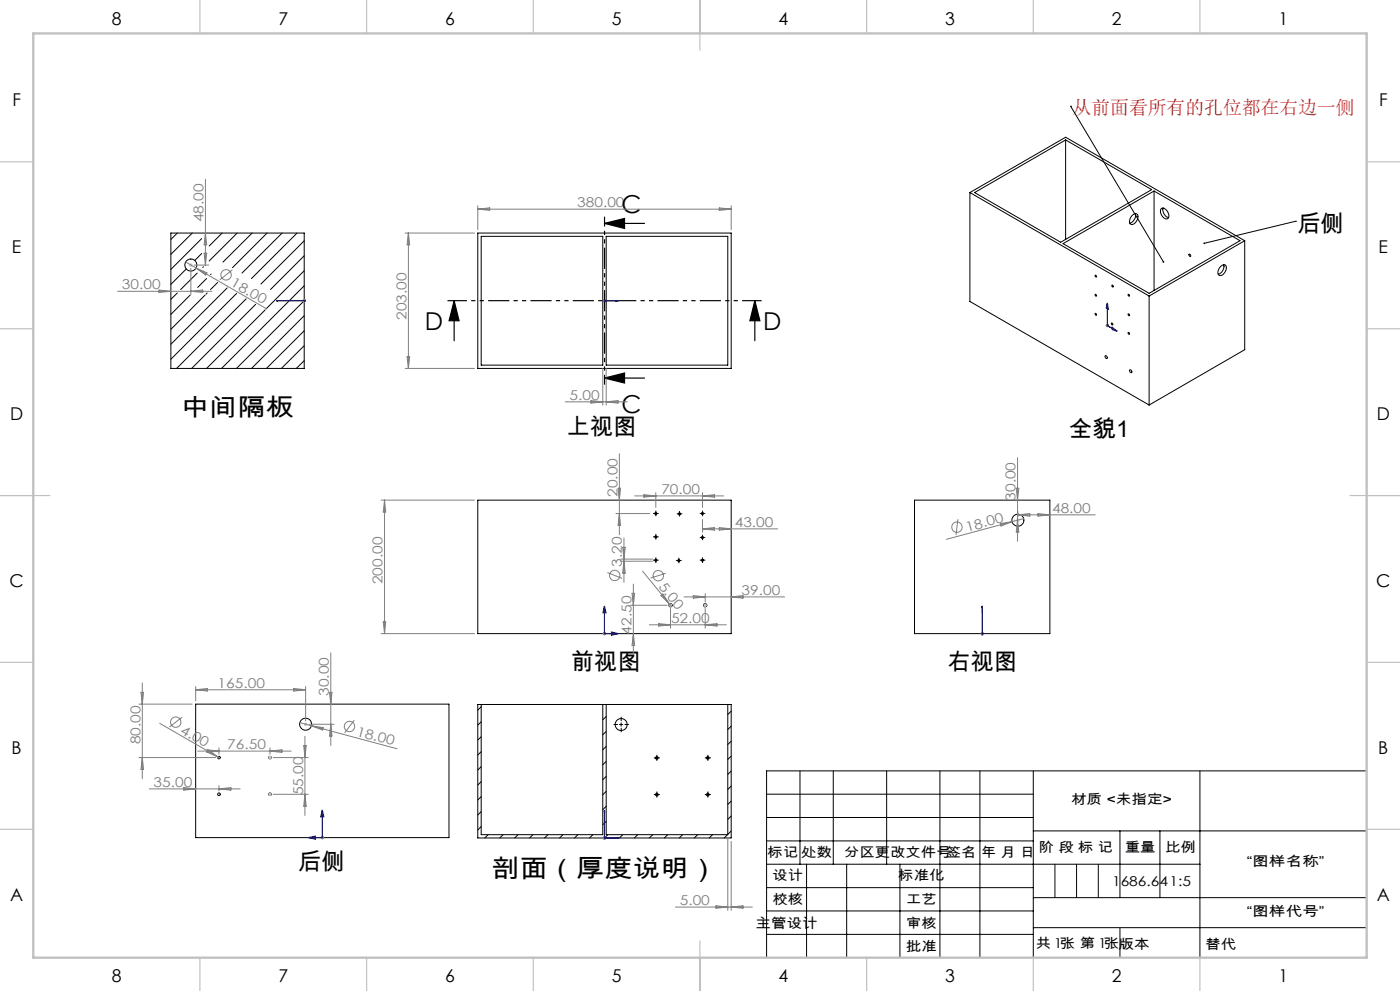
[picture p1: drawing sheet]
<svg xmlns="http://www.w3.org/2000/svg" width="420mm" height="297mm" viewBox="0 0 420 297" stroke-linecap="round" stroke-linejoin="round" font-family="sans-serif">
<g fill="none" stroke="#000" stroke-width=".3">
<path d="M321.2 31.9h.1M321.2 31.9l27.8 46.6M291 57.7l28.7-16.6 53.7 31M291 57.7l53.7 31M291 57.7v32.6l53.7 31.1M292.4 57.7l27.3-15.8 25.8 14.9-27.3 15.8zM319.7 41.9v29.9M346.2 57.3v29.8M51.3 69.8h40v40.6h-40zM53.2 69.8l-1.9 2M57.7 69.8l-6.4 6.4M60.5 76l-2.1 2.1"/>
<path d="M60.5 71.5l-9.2 9.2M61 79.9l-.2 .3M66.6 69.8l-3.8 3.9M71.2 69.8l-8.4 8.4M75.6 69.8l-8.7 8.8M80.1 69.8l-10.4 10.4M84.6 69.8l-12 12M89.1 69.8l-13.7 13.7M91.3 72.2l-13 12.9M91.3 76.7l-10.2 10.1M143.3 69.8h76.1v40.6h-76.1zM144.4 70.8h36.4v38.6h-36.4z"/>
<path d="M181.9 70.8h36.4v38.6h-36.4zM318.9 73l27.3-15.7 25.8 14.8-27.3 15.8zM339.5 64.8a.96 .96 0 0 1 1-.8 .96 .96 0 0 1 .9 .9 2.17 2.17 0 0 1-2.1 2.3 1.66 1.66 0 0 1 .2-2.4zM340.6 64a2.55 2.55 0 0 1-1.7 2.9M348.3 62.6a1.43 1.43 0 0 1 2.1 1 1.25 1.25 0 0 1-.4 2 2.28 2.28 0 0 1-1.7-3zM348.9 62.3a2.5 2.5 0 0 0 1.7 2.9M356.7 76.2a.33 .33 0 0 1 .4 .2 .33 .33 0 0 1-.2 .4zM366.2 79.8a.96 .96 0 0 1 1.4-.4 .96 .96 0 0 1 .2 1.4 1.81 1.81 0 0 1-2.1 1.6 2.01 2.01 0 0 1 .5-2.6zM367.1 79.3a2.48 2.48 0 0 1-1.6 2.9M373.4 72.1l-28.7 16.6M373.4 72.1v32.7l-28.7 16.6M388.7 66.3h.1"/>
<path d="M388.7 66.3l-27.4 6.6M53.2 87.8l-1.9 1.9M55.9 80.6l-4.6 4.6M57 88.4l-5.7 5.8M59.2 81.8l-5 5M61.5 88.4l-10.2 10.3M62 83.5l-2.7 2.6M62.2 87.8l-.4 .4M63.3 82.1l-.1 .2M65.3 84.7l-2.2 2.1M68.2 86.3l-16.9 16.9M71 87.9l-19.7 19.8"/>
<path d="M73.8 89.6l-20.8 20.8M76.7 91.2l-19.2 19.2M79.6 92.9l-17.6 17.5M91.3 81.1l-11.5 11.5M91.3 85.7l-24.8 24.7M91.3 90.1l-20.4 20.3M91.3 94.6l-15.8 15.8M91.3 99.1l-11.4 11.3M328.6 82.5a.29 .29 0 0 1 .4 .2 .29 .29 0 0 1-.2 .3zM328.6 93.9a.29 .29 0 0 1 .4 .2 .29 .29 0 0 1-.2 .4zM328.6 88.2a.29 .29 0 0 1 .4 .2 .29 .29 0 0 1-.2 .4zM338.4 99.7h.3l.1 .5-.2-.1z"/>
<path d="M338.4 94.1l.3 .1 .1 .4zM338.5 88.2l.3 .2v.4l-.4-.3zM344.7 88.7v32.7M91.3 103.6l-6.9 6.8M91.3 108.1l-2.4 2.3M331.5 106.6a.44 .44 0 0 1 .6 .3 .44 .44 0 0 1-.2 .6l-.4-.4zM338.9 110.9a.44 .44 0 0 1 .6 .2 .44 .44 0 0 1-.3 .6l-.4-.6zM143.3 149.9h76.1v40h-76.1zM196.3 153.9h.9M196.7 153.4v1M203.3 154h1M203.8 153.5v1"/>
<path d="M210.3 153.9h.9M210.7 153.4v1M274.4 149.9h40.6v40h-40.6zM196.3 167.9h.9M196.3 160.9h.9M196.7 160.4v1M196.7 167.4v1M203.1 168h1.1M203.7 167.5v1M210.3 167.9h.9M210.3 161.1h.9M210.7 160.6v1"/>
<path d="M210.7 167.4v1M58.7 211h76v40h-76zM143.3 211.1h76.1v40h-76.1zM144.4 211.1v39.1h36.4v-39.1M144.4 211.8l-1.1 1M144.4 216.3l-1.1 1M180.9 211.1l-.1 .1M181.9 211.1v39.1h36.4v-39.1M181.9 214.7l-1.1 1M181.9 219.2l-1.1 1M185.8 217.1h1M186.3 216.6v1.1"/>
<path d="M219.4 213.1l-1.1 1M219.4 217.6l-1.1 1M144.4 220.8l-1.1 1M144.4 225.3l-1.1 1M144.4 229.8l-1.1 1M144.4 234.3l-1.1 1M144.4 238.8l-1.1 .9M181.9 223.7l-1.1 1M181.9 228.2l-1.1 1M181.9 232.7l-1.1 1M181.9 237.2l-1.1 1M196.5 227.2h1.1"/>
<path d="M196.5 238.2h1.1M197.1 226.7v.9M197.1 237.6v1.1M211.8 227.2h1M211.8 238.2h1M212.3 226.7v.9M212.3 237.6v1.1M219.4 222.1l-1.1 1M219.4 226.6l-1.1 1M219.4 231.1l-1.1 1M219.4 235.6l-1.1 1M230 238h80"/>
<path d="M240 231v28M250 231v28M266 231v28M282 231v56M294 231v56M310 231v56M360 231v56M410 231h-180v56M144.4 243.2l-1.1 1.1M144.4 247.7l-1.1 1M146.4 250.2l-1 .9M150.9 250.2l-1 .9"/>
<path d="M155.4 250.2l-1 .9M159.9 250.2l-1 .9M164.4 250.2l-1 .9M168.9 250.2l-1 .9M173.4 250.2l-1 .9M177.9 250.2l-1.1 .9M181.9 241.6l-1.1 1.1M181.9 246.2l-1.1 1M182.4 250.2l-1.1 .9M186.8 250.2l-1 .9M191.3 250.2l-1 .9M195.8 250.2l-1 .9"/>
<path d="M200.3 250.2l-1 .9M204.8 250.2l-1 .9M209.3 250.2l-1 .9M213.8 250.2l-1 .9M218.3 250.2l-1 .9M219.4 240.1l-1.1 1M219.4 244.6l-1.1 1M219.4 249.1l-1.1 1M230 245h80M230 252h80M230 259h130M242 259v28"/>
<path d="M254 259v28M270 259v28M310 249h100M336 249v20M348 249v20M230 266h80M230 273h80M310 269h100M310 278h100M230 280h80"/>
<circle cx="57.3" cy="79.4" r="1.8"/>
<circle cx="333.7" cy="97" r=".26"/>
<circle cx="333.8" cy="85.7" r=".26"/>
<circle cx="196.7" cy="153.9" r=".32"/>
<circle cx="203.8" cy="154" r=".32"/>
<circle cx="210.7" cy="153.9" r=".33"/>
<circle cx="305.4" cy="155.9" r="1.79"/>
<circle cx="196.7" cy="167.9" r=".32"/>
<circle cx="196.8" cy="160.9" r=".31"/>
<circle cx="203.6" cy="168" r=".33"/>
<circle cx="210.7" cy="161.1" r=".33"/>
<circle cx="210.7" cy="167.9" r=".33"/>
<circle cx="201.1" cy="181.4" r=".5"/>
<circle cx="211.6" cy="181.4" r=".5"/>
<circle cx="91.7" cy="217" r="1.8"/>
<circle cx="186.3" cy="217.1" r="1.8"/>
<circle cx="65.7" cy="238" r=".4"/>
<circle cx="65.7" cy="227.1" r=".39"/>
<circle cx="81" cy="238" r=".4"/>
<circle cx="81" cy="227" r=".39"/>
<circle cx="197" cy="238.1" r=".4"/>
<circle cx="197" cy="227.1" r=".4"/>
<circle cx="212.3" cy="238.2" r=".39"/>
<circle cx="212.3" cy="227.1" r=".39"/>
</g>
<g fill="none" stroke="#808080" stroke-width=".3">
<path d="M61.6 53.7v25.7M55.7 78.5l24.2 14M58.2 79.4h4.4M61.2 75.9h.8l-.4 3.5zM61.6 69.8l.4 3.6h-.8zM121.5 69.8h20.8M122.5 69.8l.4 3.6h-.8zM122.5 69.8v40.6M143.3 61.7v7.1M143.3 62.7h76.1M143.3 62.7l3.6-.4v.7zM215.8 62.3l3.6 .4-3.6 .3z"/>
<path d="M219.4 61.7v7.1M35.3 87.3h28.3M47.7 86.9l3.6 .4-3.6 .4zM57.3 80.4v7.9M57.3 87.3l3.5-.4v.8zM58.8 80.3l3.3 1.5-.4 .6zM69.7 80.9l-3.8 3M90.8 90.1h1M90.9 89.8l.7 .7M91.3 89.6v1M91.6 89.8l-.7 .7M180.8 90.1h1.1"/>
<path d="M181 89.8l.7 .7M181.3 89.6v1M181.7 89.8l-.7 .7M331.7 97.6h1M331.9 97.2l.7 .7M332.2 97.1v1M332.6 97.2l-.7 .7M121.5 110.4h20.8M122.1 106.9h.8l-.4 3.5zM180.8 110.4v11M181.9 110.4v11M169.5 120.4h18.7"/>
<path d="M177.3 120l3.5 .4-3.5 .4zM181.9 120.4l3.5-.4v.8zM185.8 136v24.3M305.3 137.2v25M114.3 149.9h28M115.4 149.9v40M115.4 149.9l.3 3.6h-.7zM184.8 153.9h10.1M185.4 146.3h.8l-.4 3.6zM185.8 153.9l.4 3.5h-.8zM190.4 148.6h26.7M193.2 148.3l3.5 .3-3.5 .4z"/>
<path d="M196.7 147.6v4.5M210.7 147.6v4.5M210.7 155.7v3.8M210.7 148.6l3.6-.3v.7zM210.7 158.5l3.6-.4v.8zM210.7 158.5h22.6M215.8 158.1l3.6 .4-3.6 .4zM287.4 155.6l-.6 4.8M300.1 156.9l3.5-.6-3.3 1.4zM303.6 156.3l-19.7 5.3M304.3 155.9h.1M304.9 146.3h.7l-.3 3.6z"/>
<path d="M305.3 155.9l.3 3.6h-.7zM305.4 153.3v1.6M305.4 154.3h23.1M305.4 154.3l3.5-.4v.8zM307.1 155.4l-3.5 .9M311.4 153.9l3.6 .4-3.6 .4zM182.2 171.6l4.5 1.8M186.2 167.6h9.6M186.2 168.2h9.6M186.8 164h.8l-.4 3.6zM187.2 161.2v13.4M187.2 168.2l.4 3.6h-.8z"/>
<path d="M189.6 177.8h.8l-.4 3.6zM190 175v21.2M192.8 171.2l8.7 10.6M198.3 178.5l.6-.5 1.9 3zM199.7 171.8l-4.5 1.4M205.2 178.9h30.2M208 178.5l3.6 .4-3.6 .4zM211.6 177.9v2.5M219.4 178.9l3.5-.4v.8zM99.2 195.7v27.7M114.3 189.9h28M115 186.3h.7l-.3 3.6z"/>
<path d="M180.8 189.9h1.1M181 189.5l.7 .7M181.3 189.4v1M181.7 189.5l-.7 .7M189 181.4h11.1M190 189.9l.4 3.6h-.8zM194.8 187.3h23.1M197.6 186.9l3.6 .4-3.6 .3zM201.2 182.4v5.9M211.6 182.4v5.9M211.6 187.3l3.5-.4v.7zM294.2 189.9h1"/>
<path d="M294.3 189.5l.7 .7M294.7 189.4v1M295 189.5l-.7 .7M41.7 211h16M42.3 207.5h.8l-.4 3.5zM42.7 204.7v28.7M47.9 216.8l17.4 10M54.6 214.9l-3.8 3M58.7 205.7v4.3M58.7 206.7h33M58.7 206.7l3.5-.4v.8zM88.1 206.3l3.6 .4-3.6 .4z"/>
<path d="M90 216.6l3.4 .9M91.7 205.7v10.3M92.7 217.1h7.5M93.4 217.5l25.7 6.9M93.4 217.5l3.5 .5-.1 .8zM98.8 207.5h.8l-.4 3.5zM99.2 217.1l.4 3.5h-.8zM106.3 215.8l-2.9 3.8M41.7 227h23M42.7 227l.4 3.6h-.8zM44.8 236.4h27.2M55.1 236l3.6 .4-3.6 .4z"/>
<path d="M59.3 225.1h28M62.1 224.7l3.6 .4-3.6 .4zM62.4 224.8l2.9 2-3.2-1.4zM65.3 226.8l.7 .5M65.7 235.4v1.6M65.7 236.4l3.6-.4v.8zM65.7 224.1v2M81 224.1v2M81 225.1l3.6-.4v.8zM82 227h10.5M82 238.1h10.5M91.1 223.5h.8l-.4 3.5z"/>
<path d="M91.5 220.7v23.7M91.5 238.1l.4 3.5h-.8zM96.2 251h1M96.3 250.7l.7 .7M96.7 250.5v1M97 250.7l-.7 .7M180.8 251.1h1.1M181 250.8l.7 .7M181.3 250.6v1M181.7 250.8l-.7 .7M218.3 251.1v21.7M219.4 252.2v20.6"/>
<path d="M202.6 271.8h23.1M214.8 271.5l3.5 .3-3.5 .4zM219.4 271.8l3.5-.3v.7z"/>
<circle cx="67.8" cy="82.4" r="1.55"/>
<circle cx="287.1" cy="158" r="1.55"/>
<circle cx="184.4" cy="172.5" r="1.55"/>
<circle cx="197.5" cy="172.5" r="1.56"/>
<circle cx="52.7" cy="216.4" r="1.55"/>
<circle cx="104.9" cy="217.7" r="1.56"/>
</g>
<path d="M181.3 67h12.1M181.3 67l6.1-1.5v3zM136.2 90.1l1.5 6h-3zM136.2 90.1v12M226.4 90.1l1.6 6h-3zM226.4 90.1v12M181.3 113.3h12.1M181.3 113.3l6.1-1.5v3z" fill="none" stroke="#000" stroke-width=".35"/>
<g fill="none" stroke="#c0c0c0" stroke-width=".3">
<path d="M56.8 79.4h.9M56.9 79.1l.7 .7M57.3 78.9v1M57.6 79.1l-.7 .7M304.9 155.9h1M305 155.5l.7 .7M305.4 155.4v1M305.7 155.5l-.7 .7M200.7 181.4h.9M200.8 181l.7 .7M201.2 180.9v1M201.5 181l-.7 .7"/>
<path d="M211 181.4h1.1M211.2 181l.7 .7M211.6 180.9v1M211.9 181l-.7 .7M91.2 217.1h1M91.3 216.7l.7 .7M91.7 216.5v1.1M92 216.7l-.7 .7M80.5 238.1h1M80.5 227h1M80.6 237.7l.8 .7M80.6 226.7l.8 .7"/>
<path d="M81 226.6v.9M81 237.6v.9M81.4 237.7l-.8 .7M81.4 226.7l-.8 .7"/>
</g>
<g fill="none" stroke="#00f" stroke-width=".3">
<path d="M82.9 90.1h.5h-.5M82.9 90.1h8.4M91.2 90.1h.2zM91.3 90.1h.1M180.8 90.1h1.1zM181.3 90.1h.1zM181.3 90.1h.1M181.3 90.1h4.2M185.5 90.1h-.4h.4M185.5 90.1h-2.1h2.1M332.2 90.8l.1 .4zM332.2 90.8l.4 1.9-.8-.4z"/>
<path d="M332.2 90.8v6.8l2.9 1.7M333.7 98l1.4 1.3-1.4-.5zM334.9 99l.2 .3zM181.3 181.6l.1 .4h-.1zM181.3 181.6l.6 2.1h-1.1zM181.3 181.6v8.3h4.2M183.4 189.4l2.1 .5-2.1 .5zM185.1 189.8l.4 .1-.4 .1zM294.7 189.8v.2zM294.7 181.6v.4v-.4M294.7 189.4v1zM294.7 181.6v2.1v-2.1"/>
<path d="M294.7 189.9h.1M294.7 181.6v8.3M92.5 251l2.1-.5v1.1zM92.5 251l.5-.1v.2zM96.7 242.7l.5 2.1h-1zM96.7 242.7l.1 .5h-.2zM96.7 242.7v8.3h-4.2M181.3 242.8l.1 .5h-.1zM181.3 242.8v8.3h4.2M185.1 251l.4 .1-.4 .1z"/>
</g>
<g fill="none" stroke="#000" stroke-width=".3" stroke-dasharray="15.2 1.3 1.3 1.3" stroke-linecap="butt">
<path d="M196.3 153.9h-.4M196.8 153.4v-.3M196.8 154.4v.3M197.3 153.9h.3M203.4 154h-.4M203.9 153.5v-.3M203.9 154.5v.3M204.4 154h.3M210.3 153.9h-.4M210.8 153.4v-.3M210.8 154.4v.3M211.3 153.9h.3"/>
<path d="M196.3 167.9h-.4M196.3 160.9h-.4M196.8 167.4v-.3M196.8 168.4v.3M196.8 160.4v-.3M196.8 161.4v.3M197.3 167.9h.3M197.3 160.9h.3M203.2 168h-.4M203.7 167.5v-.3M203.7 168.5v.3M204.2 168h.3"/>
<path d="M210.3 161.1h-.4M210.3 167.9h-.4M210.8 160.6v-.3M210.8 161.6v.3M210.8 167.4v-.3M210.8 168.4v.3M211.3 161.1h.3M211.3 167.9h.3M185.4 217.1h-1.3M186.4 216.1v-1.3M186.4 218.1v1.3M187.4 217.1h1.3"/>
<path d="M196.6 238.1h-.4M196.6 227.1h-.4M197.1 237.6v-.4M197.1 238.6v.4M197.1 226.6v-.4M197.1 227.6v.4M197.6 238.1h.4M197.6 227.1h.4M211.9 227.1h-.4M211.9 238.1h-.4M212.4 226.6v-.4M212.4 227.6v.4"/>
<path d="M212.4 237.6v-.4M212.4 238.6v.4M212.9 227.1h.4M212.9 238.1h.4"/>
</g>
<path d="M181.4 64.9v50.4" fill="none" stroke="#000" stroke-width=".35" stroke-dasharray="6.3 1.3 1.3 1.3 1.3 1.3" stroke-dashoffset="3.4" stroke-linecap="butt"/>
<path d="M228.5 90.1h-94.3" fill="none" stroke="#000" stroke-width=".35" stroke-dasharray="6.3 1.3 1.3 1.3 1.3 1.3" stroke-dashoffset=".5" stroke-linecap="butt"/>
<path d="M316.5 259v10M323 259v10M329.5 259v10M336 278v9" fill="none" stroke="#0a0605" stroke-width=".3"/>
<g fill="none" stroke="#c0c0c0" stroke-width=".35">
<path d="M60 0v10M110 0v10M160 0v10M210 0v15M260 0v10M310 0v10M360 0v10M0 48.5h10M410 48.5h10M0 98.5h10M410 98.5h10M0 148.5h15"/>
<path d="M405 148.5h15M0 198.5h10M410 198.5h10M0 248.5h10M410 248.5h10M60 287v10M110 287v10M160 287v10M210 282v15M260 287v10M310 287v10M360 287v10"/>
</g>
<path d="M10 10h400v277h-400z" fill="none" stroke="#c0c0c0" stroke-width=".7"/>
<g fill="#000">
<path d="M348.8 78.3h.4v.4l-.2-.2 .1 .2h-.2z"/>
<path d="M181.3 67l6.1-1.5v3zM181.3 113.3l6.1-1.5v3z"/>
<path d="M226.4 90.1l1.6 6h-3zM136.2 90.1l1.5 6h-3z"/>
</g>
<g fill="#00f">
<path d="M185.1 189.8l.4 .1-.4 .1zM181.3 181.6l.1 .4h-.1z"/>
<path d="M294.7 189.8v.2zM294.7 181.6v.4z"/>
<path d="M185.1 90.1h.4zM181.3 90.1h.1zM185.1 251l.4 .1-.4 .1zM181.3 242.8l.1 .5h-.1zM185.1 251l.4 .1-.4 .1zM181.3 242.8l.1 .5h-.1z"/>
<path d="M92.5 251l2.1 .6v-1.1zM96.7 242.7l-.5 2.1h1z"/>
<path d="M294.7 189.4v1zM294.7 181.6v2.1zM91.2 90.1h.2zM82.9 90.1h.5zM91.2 90.1h.2zM82.9 90.1h.5z"/>
<path d="M183.4 189.4l2.1 .5-2.1 .5zM181.3 181.6l.6 2.1h-1.1z"/>
<path d="M183.4 90.1h2.1zM180.8 90.1h1.1zM334.9 99l.2 .3zM332.2 90.8l.1 .4zM333.7 98l1.4 1.3-1.4-.5zM332.2 90.8l.4 1.9-.8-.4zM92.5 251l.5 .1v-.2zM96.7 242.7l-.1 .5h.2z"/>
</g>
<path d="M361.1 72.8a.25 .25 0 0 1 .4-.1 .25 .25 0 0 1-.1 .4 .25 .25 0 0 1-.4-.1l.3-.1-.3 .1z" fill="#000"/>
<g font-size="7.4">
<text x="186.5" y="63.7">C</text>
<text x="127.5" y="98.9">D</text>
<text x="229" y="98.9">D</text>
<text x="54.3" y="124.8">中间隔板</text>
<text x="186.5" y="123.8">C</text>
<text x="147.5" y="262.9">剖面（厚度说明）</text>
</g>
<g font-size="7.1">
<text x="389.2" y="69.6">后侧</text>
<text x="170" y="130.3">上视图</text>
<text x="320.7" y="131">全貌1</text>
<text x="171.2" y="200.8">前视图</text>
<text x="284.1" y="200.8">右视图</text>
<text x="89.4" y="260.6">后侧</text>
</g>
<text font-size="5.6" fill="#f00" x="321.8" y="34.2">从前面看所有的孔位都在右边一侧</text>
<g font-size="5.3">
<text x="33.5" y="7.4">8</text>
<text x="83.5" y="7.4">7</text>
<text x="133.5" y="7.4">6</text>
<text x="183.5" y="7.4">5</text>
<text x="233.5" y="7.4">4</text>
<text x="283.5" y="7.4">3</text>
<text x="333.5" y="7.4">2</text>
<text x="383.5" y="7.4">1</text>
<text x="3.7" y="31.7">F</text>
<text x="413.7" y="31.7">F</text>
<text x="3.6" y="75.9">E</text>
<text x="413.6" y="75.9">E</text>
<text x="3" y="125.9">D</text>
<text x="413" y="125.9">D</text>
<text x="2.8" y="175.9">C</text>
<text x="412.8" y="175.9">C</text>
<text x="3.5" y="225.9">B</text>
<text x="413.5" y="225.9">B</text>
<text x="3" y="270.2">A</text>
<text x="413" y="270.2">A</text>
<text x="33.5" y="294.4">8</text>
<text x="83.5" y="294.4">7</text>
<text x="133.5" y="294.4">6</text>
<text x="183.5" y="294.4">5</text>
<text x="233.5" y="294.4">4</text>
<text x="283.5" y="294.4">3</text>
<text x="333.5" y="294.4">2</text>
<text x="383.5" y="294.4">1</text>
</g>
<g font-size="4.1" fill="#808080">
<text x="173.1" y="62.1">380.00</text>
<text x="61.1" y="66.6" transform="rotate(-90 61.1 66.6)">48.00</text>
<text x="36.6" y="86.7">30.00</text>
<text x="69" y="85.5" transform="rotate(30 69 85.5)">18.00</text>
<text x="122" y="95.9" transform="rotate(-90 122 95.9)">203.00</text>
<text x="170.9" y="119.8">5.00</text>
<text x="185.2" y="148.9" transform="rotate(-90 185.2 148.9)">20.00</text>
<text x="198.4" y="148">70.00</text>
<text x="304.7" y="150.1" transform="rotate(-90 304.7 150.1)">30.00</text>
<text x="315.6" y="153.7">48.00</text>
<text x="220.4" y="157.9">43.00</text>
<text x="290.1" y="159.4" transform="rotate(-15 290.1 159.4)">18.00</text>
<text x="186.6" y="169.9" transform="rotate(-90 186.6 169.9)">3.20</text>
<text x="114.8" y="175.1" transform="rotate(-90 114.8 175.1)">200.00</text>
<text x="197.5" y="175.9" transform="rotate(51 197.5 175.9)">5.00</text>
<text x="222.5" y="178.3">39.00</text>
<text x="189.5" y="190.2" transform="rotate(-90 189.5 190.2)">42.50</text>
<text x="201.3" y="186.7">52.00</text>
<text x="65.3" y="206.1">165.00</text>
<text x="98.7" y="208.6" transform="rotate(-90 98.7 208.6)">30.00</text>
<text x="53.9" y="219.6" transform="rotate(30 53.9 219.6)">4.00</text>
<text x="106.8" y="220.5" transform="rotate(15 106.8 220.5)">18.00</text>
<text x="42.1" y="223" transform="rotate(-90 42.1 223)">80.00</text>
<text x="68.2" y="224.5">76.50</text>
<text x="46.1" y="235.8">35.00</text>
<text x="90.9" y="238.3" transform="rotate(-90 90.9 238.3)">55.00</text>
<text x="203.9" y="271.2">5.00</text>
</g>
<g font-size="4.1">
<text x="321.3" y="241">材质 &lt;未指定&gt;</text>
<text x="230.3" y="256.7">标记</text>
<text x="240.5" y="256.7">处数</text>
<text x="253.3" y="256.7">分区更改文件号签名</text>
<text x="294.4" y="256.7">年 月 日</text>
<text x="311.7" y="255.4">阶 段 标 记</text>
<text x="337.4" y="255.4">重量</text>
<text x="349.5" y="255.4">比例</text>
<text x="231.7" y="263.7">设计</text>
<text x="269.5" y="263.7">标准化</text>
<text x="374.1" y="259.7">“图样名称”</text>
<text x="333.6" y="265.6">1686.641:5</text>
<text x="231.7" y="270.9">校核</text>
<text x="271.8" y="270.8">工艺</text>
<text x="374.1" y="274.4">“图样代号”</text>
<text x="226.7" y="278.1">主管设计</text>
<text x="271.8" y="278.1">审核</text>
<text x="271.8" y="285">批准</text>
<text x="310.8" y="284.2">共 张 第 张版本</text>
<text x="316.1" y="284.3">1</text>
<text x="329.5" y="284.3">1</text>
</g>
<text font-size="4.1" fill="#0a0605" x="361.6" y="284.3">替代</text>
</svg>
